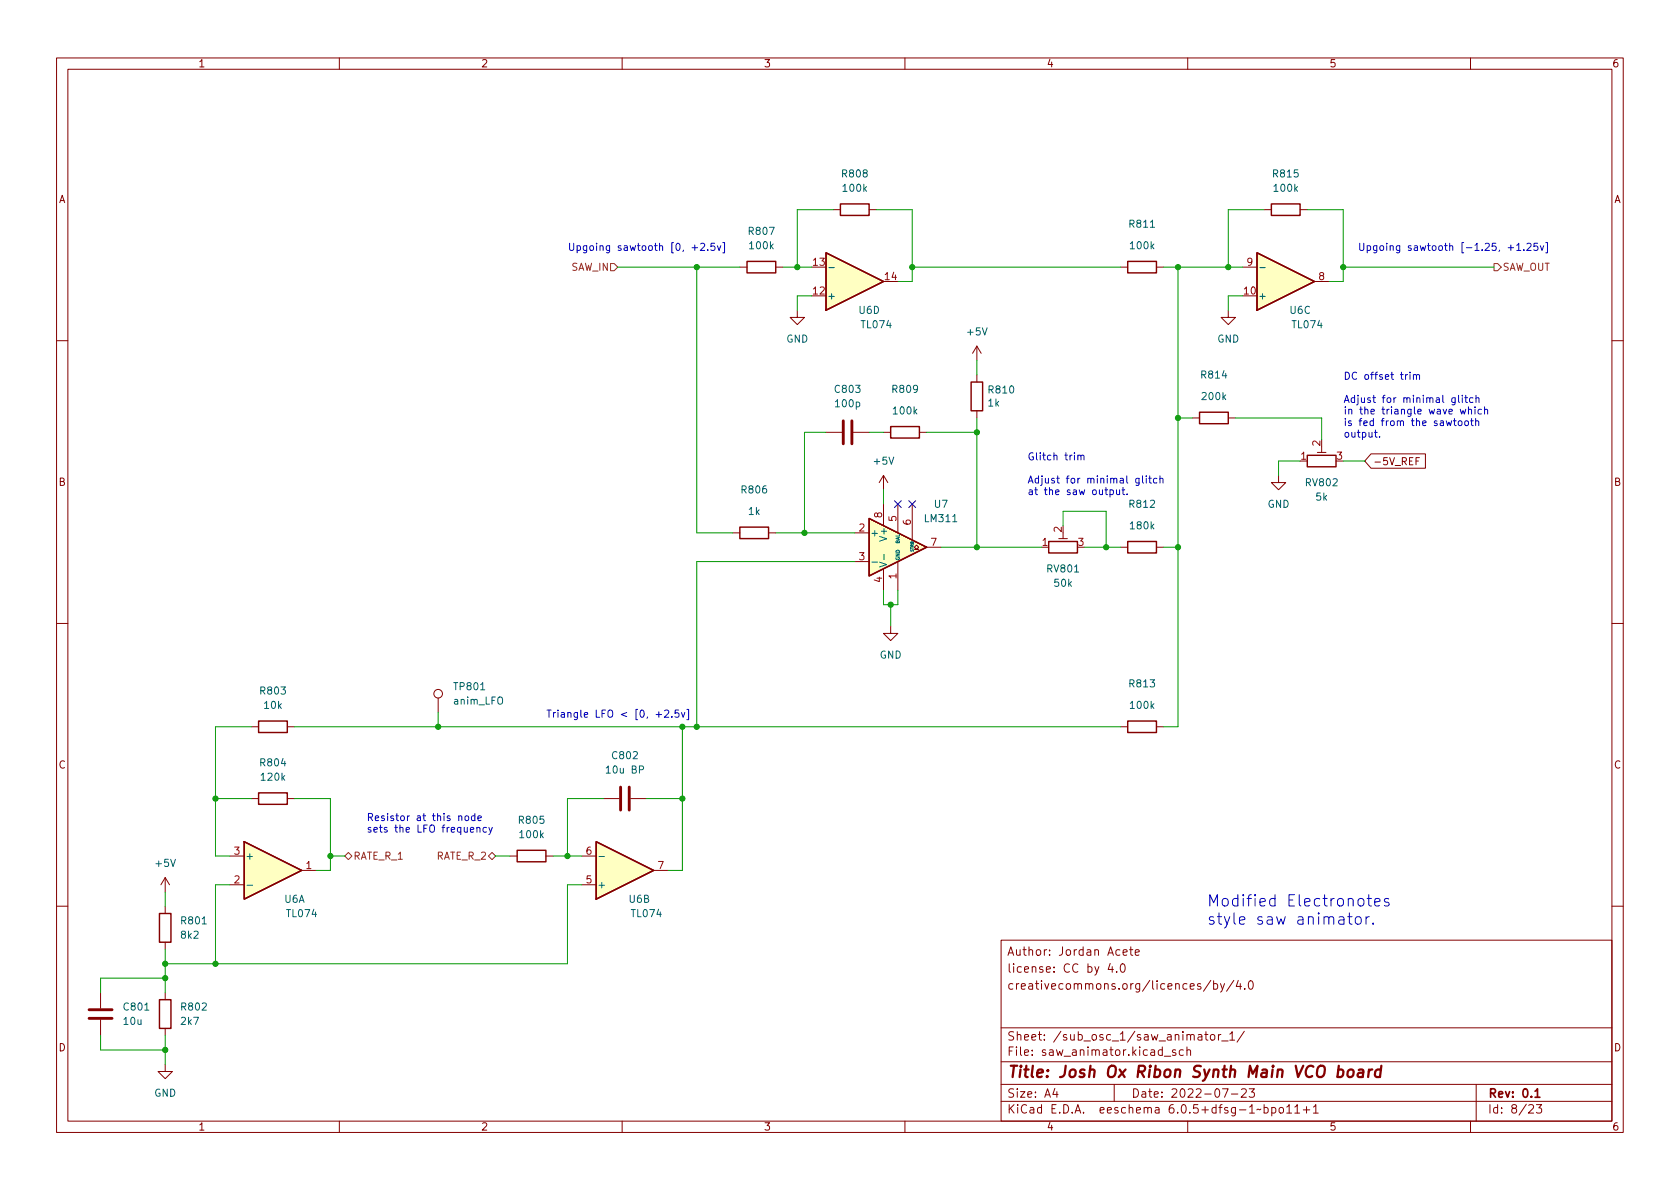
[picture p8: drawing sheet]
<svg xmlns="http://www.w3.org/2000/svg" width="297mm" height="210mm" viewBox="0 0 297 210" stroke-linecap="round" stroke-linejoin="round" font-family="sans-serif">
<g fill="none" stroke="#840000" stroke-width=".18">
<path d="M10 10.2h277v190.1h-277zM12 12.2h273v186.1h-273zM60 10.2v2M110 10.2v2M160 10.2v2M210 10.2v2M260 10.2v2M147.3 37.1h1.3M153.7 37.1h1.2M223.5 37.1h1.3M229.9 37.1h1.2M130.8 47.2h1.3"/>
<path d="M137.2 47.2h1.2M141 54.9v1.2h1.2l-1.2 1.3-1.3-1.3h1.3M198.1 47.2h1.3M204.5 47.2h1.2M217.2 54.9v1.2h1.2l-1.2 1.3-1.3-1.3h1.3M219.7 47.2h2.5M232.4 49.8h2.5M10 60.2h2M146 76.4h2.8M150.9 76.4h2.8M156.2 76.4h1.3M162.6 76.4h1.2"/>
<path d="M172.7 61.2v2.5M172.7 66.3v1.3M172.7 72.6v1.3M172.7 61.2l-.7 1.3M172.7 61.2l.8 1.3M210.8 73.9h1.3M217.2 73.9h1.2M233.7 79v1M285 60.2h2M129.5 94.2h1.3M135.9 94.2h1.3M151.1 94.2h2.6"/>
<path d="M151.1 99.3h2.6M156.2 84.1l-.8 1.2M156.2 84.1v2.5M156.2 89.1v3.9M156.2 84.1l.8 1.2M158.7 89.1v5.1M158.7 99.3v5.1M161.3 89.1v6.4M161.7 97.1h.4l-.4-.3 .4-.4 .3 .4-.3 .3h.3M163.8 96.8h2.6M187.2 95.2h1.5M188 94.2v1"/>
<path d="M198.1 96.8h1.3M204.5 96.8h1.2M226.1 84.1v1.2h1.2l-1.2 1.3-1.3-1.3h1.3M232.9 80h1.5M242.4 80.3h9.6v2.5h-9.6l-1.1-1.3zM250.4 81.5h.4M251 80.9h-.6v1.3M10 110.2h2M156.2 100.6v3.8M157.5 110.7v1.3h1.2l-1.2 1.3-1.3-1.3h1.3M285 110.2h2M44.4 128.5h1.3"/>
<path d="M50.8 128.5h1.3M77.5 123.4v2.6M198.1 128.5h1.3M204.5 128.5h1.2M29.2 155.2l-.8 1.3M29.2 155.2v2.5M29.2 155.2l.8 1.3M40.6 156.5h2.6M40.6 151.4h2.6M44.4 141.2h1.3M50.8 141.2h1.3M53.3 153.9h2.6"/>
<path d="M90.2 151.4h1.2M96.5 151.4h1.3M102.9 156.5h2.5M102.9 151.4h2.5M106.7 141.2h2.8M111.5 141.2h2.8M115.6 153.9h2.5M10 160.2h2M17.8 175.5v2.8M29.2 160.3v1.2M29.2 166.6v1.3M29.2 175.5v1.3"/>
<path d="M177 166.3h108v32h-108zM196.3 170.4l-.4 1h1M196.6 170.9v1M197.4 171.8v.1M198.2 170.6l.2-.2a.81 .81 0 0 1 .6 .7 .81 .81 0 0 1-.3 .8h-.1a.81 .81 0 0 1-.4-1.3zM198.6 168.4l.7-.1-.1-.3-.4-.1-.2 .2v.8h.6M199.7 167.9h.6M199.9 167.4v1.3l.4 .2M200.7 168.4l.7-.1v-.3l-.5-.1-.2 .2 .1 .8h.6M214.1 173.4l-1.3 1.9M214.6 174l.4-.1 .3 .3v.4l-.2 .3h-.5M214.6 173.4v1.5"/>
<path d="M215.8 173.9l.3 1M216.5 173.9l-.5 1.4-.2 .1M218.1 173.4l-1.2 1.9M218.9 173.4l-.3 1h.9M219.3 173.9v1M220.1 174.8v.1M220.9 173.6l.2-.2a.81 .81 0 0 1 .6 .7 .81 .81 0 0 1-.3 .8h-.2a.81 .81 0 0 1-.3-1.3zM285 160.2h2M17.8 180.3v2.8M29.2 188.2v1.3h1.3l-1.3 1.2-1.3-1.2h1.3M29.2 181.9v1.2M60 198.3v2"/>
<path d="M110 198.3v2M160 198.3v2M177 194.8h108M177 191.8h108M177 187.8h108M177 181.8h108M186.5 192.5l-.4 1h1M186.9 193v1M197 191.8v3M205.9 186.8h1.1M207.9 185.7l-.4-.1-.2 .2 .1 .3 .5 .1v.4h-.6M209.2 185.7l-.4-.1-.3 .3v.4l.1 .3h.6"/>
<path d="M209.9 185.8l.2-.2 .3 .1 .1 .9M209.9 185.1v1.5M210 198.3v2M213 182.9h.6M213.2 182.4v1.3l.4 .2M214.1 183.1l.2-.2 .4 .2 .1 .5-.2 .3h-.3l-.2-.1zM215.4 182.9v1M215.9 182.9l-.3 .1-.2 .2M216 184.1h1.1M216.1 192.5h1l-.6 1.5M217.4 182.9l.5-.5v1.5M217.4 183.9h.9"/>
<path d="M217.7 193.5h1.2M219.5 192.7l.6-.2 .2 .2 .1 .3-1 1h1M220 182.4l-1.3 1.9M220.9 192.5h.9l-.5 .6 .4 .1v.7l-.2 .1h-.4l-.2-.1M223.5 195.9l.4-.1 .3 .3v.4l-.1 .3h-.6M223.5 195.3v1.5M224.9 195.9l.4-.1 .3 .3v.4l-.2 .3h-.5M224.9 195.8v1.5M226.3 195.9l.3-.1 .3 .3v.4l-.3 .3h-.3l-.2-.3v-.4zM227.5 195.8l.4-.5v1.5M227.5 196.8h.9M228.9 195.8l.5-.5v1.5"/>
<path d="M228.9 196.8h.9M230.4 196.3h1.2M231 195.7v1.1M232.2 195.8l.4-.5v1.5M232.2 196.8h.9M260 198.3v2M261 191.8v6.5M270.3 195.5l.6-.2 .2 .2 .1 .3-1 1h1M271.7 195.3h.9l-.5 .6 .4 .1v.7l-.2 .1h-.4l-.2-.1"/>
<circle cx="77.5" cy="122.7" r=".76"/>
</g>
<path d="M271.4 193l.4-.5v1.5M271.4 194h.9" fill="none" stroke="#840000" stroke-width=".3"/>
<path d="M236.6 189.2l.2-.1 .6 .1 .1 .3v.6a.66 .66 0 0 1-1 .3M238.4 189.3a.52 .52 0 0 1 .5-.2 .52 .52 0 0 1 .4 .4v.6a.55 .55 0 0 1-.5 .4 .55 .55 0 0 1-.6-.4zM240.2 189.2l.2-.1 .6 .1-.1 1.3M241 189.6l-.6 .1a.4 .4 0 0 0-.4 .3 .4 .4 0 0 0 .3 .5l.7-.1M242.1 189.1l-.2 1.4M242.6 189.1l-.4 .1-.2 .3M244.1 189.2a.66 .66 0 0 0-.9 .3l-.1 .6 .1 .3 .2 .1 .6-.1M244.2 188.5l-.2 2" fill="none" stroke="#840000" stroke-width=".4"/>
<g fill="none" stroke="#840000" stroke-width=".25">
<path d="M148.6 36.1h5.1v2h-5.1zM224.8 36.1h5.1v2h-5.1zM132.1 46.2h5.1v2.1h-5.1zM146 44.7l10.2 5.1-10.2 5.1zM199.4 46.2h5.1v2.1h-5.1zM222.2 44.7l10.2 5.1-10.2 5.1zM157.5 75.4h5.1v2.1h-5.1zM171.7 67.6h2v5h-2zM212.1 72.9h5.1v2h-5.1zM130.8 93.2h5.1v2h-5.1zM153.7 91.7l10.1 5.1-10.1 5zM185.4 95.8h5.1v2h-5.1z"/>
<path d="M199.4 95.8h5.1v2h-5.1zM231.1 80.5h5.1v2h-5.1zM45.7 127.5h5.1v2h-5.1zM199.4 127.5h5.1v2h-5.1zM43.2 148.8l10.1 5.1-10.1 5.1zM45.7 140.2h5.1v2h-5.1zM91.4 150.4h5.1v2h-5.1zM105.4 148.8l10.2 5.1-10.2 5.1zM28.2 161.5h2v5.1h-2zM28.2 176.8h2v5.1h-2z"/>
</g>
<path d="M149.1 74.4v4.1M150.6 74.4v4.1M109.7 139.2v4.1M111.3 139.2v4.1M15.7 178.6h4.1M15.7 180.1h4.1" fill="none" stroke="#840000" stroke-width=".51"/>
<g fill="#ffffc2" stroke="#ffffc2" stroke-width=".18">
<path d="M43.2 148.8l10.1 5.1-10.1 5.1z"/>
<path d="M105.4 148.8l10.2 5.1-10.2 5.1z"/>
<path d="M222.2 44.7l10.2 5.1-10.2 5.1z"/>
<path d="M146 44.7l10.2 5.1-10.2 5.1z"/>
<path d="M153.7 91.7l10.1 5.1-10.1 5z"/>
</g>
<path d="M146.6 47.3h.9M222.8 47.3h.9M154.2 99.4h.9M155.5 99.4l1.3 .4-1.3 .5M156.3 98v1M43.7 156.5h1M105.9 151.5h1" fill="none" stroke="#006464" stroke-width=".18"/>
<path d="M107.9 46.6h.7l.6 .6-.6 .7h-.7zM264.2 46.6h.6l.6 .6-.6 .7h-.6zM61 151.4l.6-.7 .6 .7-.6 .6zM86.4 151.4l.6-.7 .6 .7-.6 .6z" fill="none" stroke="#725600" stroke-width=".18"/>
<g fill="none" stroke="#0000c2" stroke-width=".18">
<path d="M122.4 43.8h.9M122.8 43.3v1M123.9 43.1l.5-.1 .2 .4-.8 .9h.8M125.1 44.2v.1M126.4 43h-.7v.6l.2-.1 .4 .1 .1 .1v.5l-.2 .1-.5-.1M126.8 43.4l.3 .9 .3-.9M127.8 42.9h.3v1.8h-.3M266.7 43.8h.9M267.1 43.3v1M268.2 43.4l.3-.4v1.3M268.2 44.3h.7M269.4 44.2v.1"/>
<path d="M270 43.1l.5-.1 .2 .4-.8 .9h.8M271.9 43h-.6l-.1 .6 .2-.1 .4 .1 .1 .1v.5l-.2 .1-.5-.1M272.3 43.4l.3 .9 .3-.9M273.3 42.9h.3v1.8h-.3M243 76.5h.5M243.2 76v1.1l.3 .2M243.9 77.2v.1M248.9 66.2l-.4 .3M249.3 65.8v.1M249.3 66.2v.9M249.9 66.4l.2-.2 .3 .1v.8M249.9 66.2v.9"/>
<path d="M250.4 66.4l.2-.2 .3 .1 .1 .8M257 74.4h.5M257.2 74v1.1l.3 .2M257.3 70.3v1.1l-.3 .2-.3-.1M257.3 70.4l-.4-.1-.2 .3 .1 .5h.5M257.9 69.9v1.1l.2 .2M257.9 74.5l.2-.1 .3 .1 .1 .5-.1 .2-.3 .1-.2-.2zM258.2 72.4l.2 .8 .3-.6 .2 .6 .3-.8M258.6 69.9v.1M258.6 70.3v.9M259 70.3h.5M259 74.5l.2-.1 .4 .1v.5l-.1 .2-.3 .1-.2-.2z"/>
<path d="M259.2 69.9v1.1l.3 .2M259.6 72.5l.2-.1h.3l.1 .8M259.6 71.9v1.3M260 74.4h.5M260.2 74v1.1l.3 .2M260.4 70.4l-.3-.1-.3 .3 .1 .5h.5M260.8 71.9v.2M260.8 72.4v.8M260.9 74.5l.2-.1 .3 .1 .1 .8M260.9 74v1.3M261 70.4l.2-.1 .3 .1v.8M261 69.9v1.3"/>
<path d="M261.9 72.4h-.3l-.3 .2 .2 .6h.4M262.5 72.5l.2-.1h.3v.8M262.5 71.9v1.3M190.6 80.6l.2-.1h.3v.8M190.6 80.5v.8M191.1 80.7l.2-.2h.3l.1 .8M196.3 86.7l.3-.1 .3 .3-.2 .5h-.4M196.3 86.6v1.3M197.4 86.6l.1 .8 .3 .1 .2-.2M198 86.6v.9M198.4 86.6h.5M198.6 86.2v1.1l.3 .2"/>
<path d="M199.3 87.3v.2M201.4 84.6v1l-.2 .2h-.3M201.4 84.6h-.4l-.2 .2 .1 .6h.5M202 84.2v1l.2 .2M202.7 84.2v.1M202.7 84.6v.8M203.1 84.6h.5M203.3 84.2v1l.3 .2M204.5 84.6h-.3l-.3 .2 .2 .6h.4M205.1 84.7l.2-.1h.3v.8M205.1 84.2v1.2M116 126.4h1"/>
<path d="M117.5 125.7l.5-.1 .2 .3-.7 .9h.7M118.8 126.7v.1M120 125.6h-.6l-.1 .6 .2-.1h.4l.2 .2-.1 .4-.2 .1-.5-.1M120.5 126l.3 .8 .3-.8M121.5 125.4h.3v1.9h-.3M81.1 144.4l.2-.1h.3l.1 .8M82.3 144.3h.3l.3 .2v.4l-.3 .2h-.3l-.1-.2zM83.2 146.7l.6-.1-.1-.2-.3-.1-.2 .2v.6h.5M84 144.3h-.4l-.2 .2 .1 .6h.5M84 143.8v1.3M84.3 146.4l.2-.1 .3 .1 .1 .8M84.3 146.3v.9"/>
<path d="M84.5 144.7l.6-.1-.1-.3h-.3l-.2 .1 .1 .7h.4M86 146.4l-.3-.1-.3 .3 .1 .5h.5M86.4 146.3l.3 .9M87 146.3l-.4 1.2-.2 .1M240.2 159.1a.54 .54 0 0 1 .5-.2 .54 .54 0 0 1 .5 .4v.5a.54 .54 0 0 1-.6 .4 .54 .54 0 0 1-.5-.4zM241.7 158.9h.8M242 158.2v1.7l.1 .2 .4 .1M243.1 159.5l.9-.1-.1-.4-.6-.1-.2 .3 .1 .9 .1 .1 .6-.1M245.5 159l-.4-.1-.3 .3 .1 .3 .6 .1 .1 .2-.1 .3-.2 .1-.5-.1M238.3 162.1h.8M238.6 161.4v1.7l.1 .2 .4 .1M239.7 162.3a.54 .54 0 0 1 .6-.2 .54 .54 0 0 1 .4 .4v.6a.54 .54 0 0 1-.5 .4 .54 .54 0 0 1-.6-.4z"/>
<path d="M241.5 162.1v1.3M242.1 162.1a.51 .51 0 0 0-.6 .4M242.8 163.2l.1 .1-.1 .1-.1-.1 .1-.1v.2"/>
</g>
<g fill="none" stroke="#009600" stroke-width=".18">
<path d="M147.3 37.1h-6.3v10.1M154.9 37.1h6.4v12.7h-2.6M223.5 37.1h-6.3v10.1M231.1 37.1h6.4v12.7h-2.6M109.2 47.2h21.6M123.2 47.2v47h6.3M138.4 47.2h5.1M143.5 52.3h-2.5v2.6M161.3 47.2h36.8M205.7 47.2h14M208.3 47.2v81.3h-2.6M219.7 52.3h-2.5v2.6"/>
<path d="M237.5 47.2h26.7M146 76.4h-3.8v17.8M153.7 76.4h2.5M163.8 76.4h8.9M172.7 63.7v2.6M172.7 73.9v22.9M208.3 73.9h2.5M218.4 73.9h15.3v3.8M137.2 94.2h13.9M151.1 99.3h-27.9v29.2M156.2 86.6v2.5M166.4 96.8h17.7"/>
<path d="M188 93v-2.6h7.6v6.4M191.8 96.8h6.3M205.7 96.8h2.6M229.9 81.5h-3.8v2.6M237.5 81.5h3.8M156.2 104.4v2.5h2.5v-2.5M157.5 106.9v3.8M44.4 128.5h-6.3v22.9h2.5M52.1 128.5h146M77.5 126v2.5M120.6 128.5v25.4h-2.5M29.2 157.7v2.6"/>
<path d="M38.1 141.2h6.3M40.6 156.5h-2.5v13.9M52.1 141.2h6.3v12.7h-2.5M58.4 151.4h2.6M87.6 151.4h2.6M97.8 151.4h5.1M102.9 156.5h-2.6v13.9h-71.1M106.7 141.2h-6.4v10.2M114.3 141.2h6.3M29.2 167.9v7.6M29.2 173h-11.4v2.5M17.8 183.1v2.6h11.4"/>
<path d="M29.2 183.1v5.1"/>
</g>
<path d="M158.1 88.5l1.3 1.3M159.4 88.5l-1.3 1.3M160.7 88.5l1.2 1.3M161.9 88.5l-1.2 1.3" fill="none" stroke="#000084" stroke-width=".18"/>
<g fill="#009600" stroke="#009600" stroke-width=".18">
<circle cx="195.6" cy="96.8" r=".46"/>
<circle cx="208.3" cy="96.8" r=".46"/>
<circle cx="172.7" cy="76.4" r=".46"/>
<circle cx="172.7" cy="96.8" r=".46"/>
<circle cx="157.5" cy="106.9" r=".46"/>
<circle cx="77.5" cy="128.5" r=".46"/>
<circle cx="120.6" cy="128.5" r=".46"/>
<circle cx="123.2" cy="128.5" r=".46"/>
<circle cx="100.3" cy="151.4" r=".46"/>
<circle cx="58.4" cy="151.4" r=".46"/>
<circle cx="120.6" cy="141.2" r=".46"/>
<circle cx="217.2" cy="47.2" r=".46"/>
<circle cx="208.3" cy="47.2" r=".46"/>
<circle cx="237.5" cy="47.2" r=".46"/>
<circle cx="208.3" cy="73.9" r=".46"/>
<circle cx="38.1" cy="170.4" r=".46"/>
<circle cx="29.2" cy="173" r=".46"/>
<circle cx="29.2" cy="170.4" r=".46"/>
<circle cx="38.1" cy="141.2" r=".46"/>
<circle cx="29.2" cy="185.7" r=".46"/>
<circle cx="141" cy="47.2" r=".46"/>
<circle cx="142.2" cy="94.2" r=".46"/>
<circle cx="123.2" cy="47.2" r=".46"/>
<circle cx="161.3" cy="47.2" r=".46"/>
</g>
<g font-size="2.8" fill="#0000c2">
<text x="213.4" y="160.3">Modified Electronotes</text>
<text x="213.4" y="163.5">style saw animator.</text>
</g>
<text font-size="2.8" fill="#840000" x="178" y="190.6">Title: Josh Ox Ribon Synth Main VCO board</text>
<g font-size="2.1" fill="#840000">
<text x="178" y="172">license: CC by 4.0</text>
<text x="178" y="169">Author: Jordan Acete</text>
<text x="178" y="175">creativecommons.org/licences/by/4.0</text>
<text x="178" y="184">Sheet: /sub_osc_1/saw_animator_1/</text>
<text x="178" y="186.7">File: saw_animator.kicad_sch</text>
<text x="178" y="196.9">KiCad E.D.A. eeschema 6.0.5+dfsg-1~bpo11+1</text>
<text x="178" y="194.1">Size: A4</text>
<text x="200" y="194.1">Date: 2022-07-23</text>
<text x="263" y="194.1">Rev: 0.1</text>
<text x="263" y="196.9">Id: 8/23</text>
</g>
<g font-size="1.8" fill="#840000">
<text x="35" y="11.9">1</text>
<text x="85" y="11.9">2</text>
<text x="135" y="11.9">3</text>
<text x="185" y="11.9">4</text>
<text x="235" y="11.9">5</text>
<text x="285" y="11.9">6</text>
<text x="10.3" y="35.9">A</text>
<text x="285.3" y="35.9">A</text>
<text x="242.7" y="82.3">-5V_REF</text>
<text x="10.3" y="85.9">B</text>
<text x="285.3" y="85.9">B</text>
<text x="10.3" y="135.9">C</text>
<text x="285.3" y="135.9">C</text>
<text x="10.3" y="185.9">D</text>
<text x="285.3" y="185.9">D</text>
<text x="35" y="199.9">1</text>
<text x="85" y="199.9">2</text>
<text x="135" y="199.9">3</text>
<text x="185" y="199.9">4</text>
<text x="235" y="199.9">5</text>
<text x="285" y="199.9">6</text>
</g>
<g font-size="1.8" fill="#006464">
<text x="149" y="31.4">R808</text>
<text x="149.2" y="33.9">100k</text>
<text x="225.2" y="31.4">R815</text>
<text x="225.4" y="33.9">100k</text>
<text x="132.5" y="41.5">R807</text>
<text x="199.8" y="40.3">R811</text>
<text x="132.7" y="44.1">100k</text>
<text x="200" y="44.1">100k</text>
<text x="146.2" y="53">+</text>
<text x="222.4" y="53">+</text>
<text x="151.9" y="55.5">U6D</text>
<text x="152.4" y="58">TL074</text>
<text x="171.1" y="59.3">+5V</text>
<text x="228.1" y="55.5">U6C</text>
<text x="228.6" y="58">TL074</text>
<text x="139" y="60.6">GND</text>
<text x="215.2" y="60.6">GND</text>
<text x="147.7" y="69.5">C803</text>
<text x="157.9" y="69.5">R809</text>
<text x="174.7" y="71.9">1k</text>
<text x="174.9" y="69.6">R810</text>
<text x="212.5" y="66.9">R814</text>
<text x="212.7" y="70.7">200k</text>
<text x="147.8" y="72">100p</text>
<text x="158.1" y="73.3">100k</text>
<text x="154.6" y="82.2">+5V</text>
<text x="131.2" y="87.2">R806</text>
<text x="165.2" y="89.8">U7</text>
<text x="199.8" y="89.8">R812</text>
<text x="224.1" y="89.8">GND</text>
<text x="231" y="86">RV802</text>
<text x="232.7" y="88.5">5k</text>
<text x="132.4" y="91.1">1k</text>
<text x="153.8" y="94.9">+</text>
<text x="156.8" y="95.3" transform="rotate(-90 156.8 95.3)">V+</text>
<text x="163.6" y="92.3">LM311</text>
<text x="200" y="93.6">180k</text>
<text x="185.3" y="101.2">RV801</text>
<text x="186.5" y="103.8">50k</text>
<text x="155.5" y="116.5">GND</text>
<text x="46.1" y="122.8">R803</text>
<text x="46.8" y="125.3">10k</text>
<text x="80.3" y="124.6">anim_LFO</text>
<text x="80.4" y="122">TP801</text>
<text x="199.8" y="121.5">R813</text>
<text x="200" y="125.3">100k</text>
<text x="46.1" y="135.5">R804</text>
<text x="107.5" y="136.8">10u BP</text>
<text x="108.4" y="134.2">C802</text>
<text x="46.3" y="138">120k</text>
<text x="91.9" y="145.7">R805</text>
<text x="92" y="148.2">100k</text>
<text x="27.6" y="153.3">+5V</text>
<text x="43.3" y="152">+</text>
<text x="50.3" y="159.6">U6A</text>
<text x="105.5" y="157.1">+</text>
<text x="111.3" y="159.6">U6B</text>
<text x="32.1" y="166">8k2</text>
<text x="32.2" y="163.4">R801</text>
<text x="50.8" y="162.2">TL074</text>
<text x="111.7" y="162.2">TL074</text>
<text x="22" y="178.7">C801</text>
<text x="32.2" y="178.7">R802</text>
<text x="21.9" y="181.2">10u</text>
<text x="32.1" y="181.2">2k7</text>
<text x="27.2" y="193.9">GND</text>
</g>
<g font-size="1.8" fill="#0000c2">
<text x="100.3" y="44.3">Upgoing sawtooth [0, +2.5v]</text>
<text x="240" y="44.3">Upgoing sawtooth [-1.25, +1.25v]</text>
<text x="237.5" y="67.1">DC offset trim</text>
<text x="237.5" y="71.2">Adjust for minimal glitch</text>
<text x="237.5" y="73.3">in the triangle wave which</text>
<text x="237.5" y="75.3">is fed from the sawtooth</text>
<text x="237.5" y="77.4">output.</text>
<text x="181.6" y="81.4">Glitch trim</text>
<text x="181.6" y="85.5">Adjust for minimal glitch</text>
<text x="181.6" y="87.5">at the saw output.</text>
<text x="96.5" y="126.9">Triangle LFO &lt; [0, +2.5v]</text>
<text x="64.8" y="145.2">Resistor at this node</text>
<text x="64.8" y="147.2">sets the LFO frequency</text>
</g>
<g font-size="1.8" fill="#725600">
<text x="100.9" y="47.9">SAW_IN</text>
<text x="265.6" y="47.9">SAW_OUT</text>
<text x="62.4" y="152">RATE_R_1</text>
<text x="77.1" y="152">RATE_R_2</text>
</g>
<g font-size="1.8" fill="#a90000">
<text x="143.8" y="47">13</text>
<text x="220.5" y="47">9</text>
<text x="143.8" y="52.1">12</text>
<text x="156.5" y="49.5">14</text>
<text x="220" y="52.1">10</text>
<text x="233.2" y="49.5">8</text>
<text x="230" y="81.3">1</text>
<text x="233.4" y="78.8" transform="rotate(-90 233.4 78.8)">2</text>
<text x="236.4" y="81.3">3</text>
<text x="151.9" y="94">2</text>
<text x="156" y="91.5" transform="rotate(-90 156 91.5)">8</text>
<text x="158.5" y="92.2" transform="rotate(-90 158.5 92.2)">5</text>
<text x="161" y="92.8" transform="rotate(-90 161 92.8)">6</text>
<text x="187.7" y="94.1" transform="rotate(-90 187.7 94.1)">2</text>
<text x="151.9" y="99.1">3</text>
<text x="164.6" y="96.5">7</text>
<text x="184.3" y="96.5">1</text>
<text x="190.6" y="96.5">3</text>
<text x="156" y="103" transform="rotate(-90 156 103)">4</text>
<text x="158.5" y="102.3" transform="rotate(-90 158.5 102.3)">1</text>
<text x="41.4" y="151.1">3</text>
<text x="54.1" y="153.7">1</text>
<text x="103.6" y="151.1">6</text>
<text x="116.3" y="153.7">7</text>
<text x="41.4" y="156.2">2</text>
<text x="103.6" y="156.2">5</text>
</g>
<g font-size=".9" fill="#006464">
<text x="159.1" y="99.2" transform="rotate(-90 159.1 99.2)">GND</text>
<text x="159.1" y="96.2" transform="rotate(-90 159.1 96.2)">BAL</text>
</g>
<text font-size=".7" fill="#006464" x="161.5" y="97.6" transform="rotate(-90 161.5 97.6)">STRB</text>
</svg>
